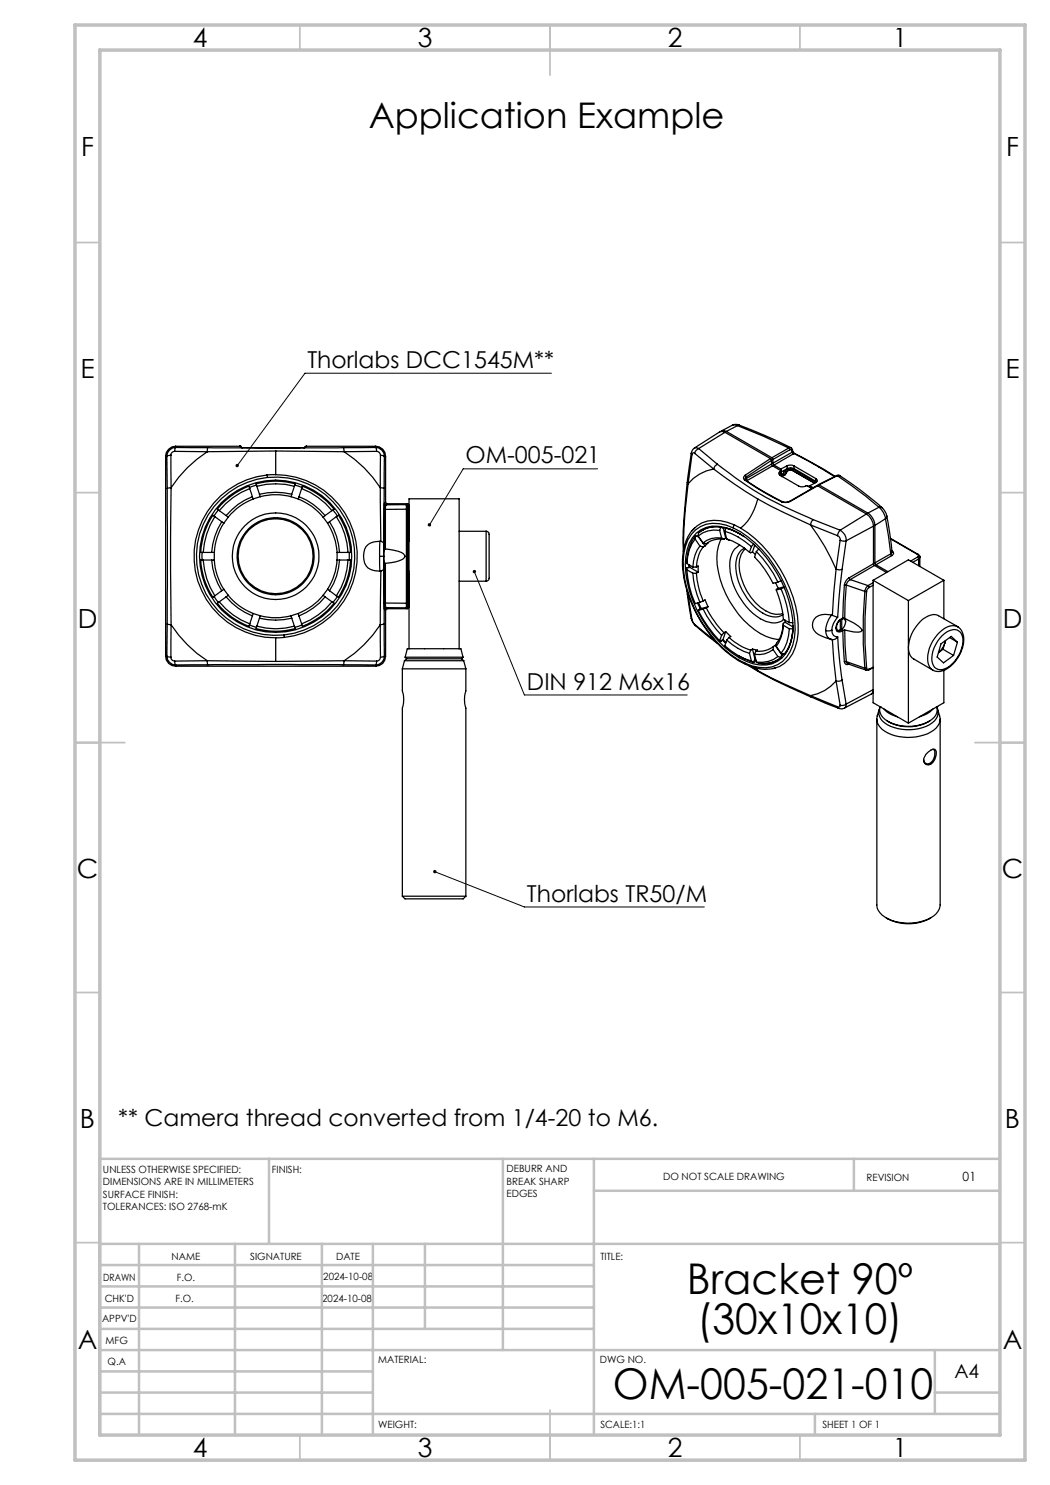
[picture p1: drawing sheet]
<svg xmlns="http://www.w3.org/2000/svg" width="210mm" height="297mm" viewBox="0 0 210 297" stroke-linecap="round" stroke-linejoin="round" font-family="sans-serif">
<g fill="none" stroke="#000" stroke-width=".25">
<path d="M33.1 91.3h.3M33.1 91.3v39.9M33.4 91.3v6.4M33.4 97.7v27.1M34.2 91v6.5M34.2 91l-.8 .3M34.2 97.5l-.1 9.9 .1 17.6M34.2 97.5l-.8 .2M34.9 90.3h6.6M34.9 90.3l-.6 .3-.1 .4M35.1 89.5h6.5M35.1 89.5l-.2 .8"/>
<path d="M35.1 89.5a1.81 1.81 0 0 0-1.7 1.8M35.1 89.2a2.05 2.05 0 0 0-2 2.1M35.1 89.2v.3M35.1 89.2h12.9M41.5 90.3a24.5 24.5 0 0 0-7.3 7.2M41.6 89.5l-.1 .8M41.6 89.5h27.1M48 89.2a.85 .85 0 0 0 1 .3h11.3a.85 .85 0 0 0 1-.3M48 89.2l.5 .4M48 89.2h.1M48 89.2l.2 .2M50 97.7a14.3 14.3 0 0 0-6.1 4.4"/>
<path d="M50 97.7l-.2-.5a15.4 15.4 0 0 0-6.3 4.6l.4 .3M50 97.7l.5 1.6M50.5 99.3a12.5 12.5 0 0 0-5.3 3.8M50.5 99.3l.1 .5M50.6 99.8a11.9 11.9 0 0 0-5 3.6M51.3 97l-1.4 .5M51.4 97.3a14.5 14.5 0 0 1 7.5 0M51.4 97.3l-.2-.5a14.8 14.8 0 0 1 7.9 0l-.2 .5M51.4 97.3l.5 1.5M51.9 98.8a13.6 13.6 0 0 1 6.4 0M51.9 98.8l.1 .5M52 99.3a12.5 12.5 0 0 1 6.2 0"/>
<path d="M52 99.3l-1.4 .5M53.4 95l.1 .5M53.4 95a16.3 16.3 0 0 0-14.6 17.1 16.3 16.3 0 0 0 16.3 15.5M53.5 95.5a15.8 15.8 0 0 1 17.4 14.1 15.8 15.8 0 0 1-14.1 17.4M53.5 95.5a15.8 15.8 0 0 0-14.1 17.4 15.8 15.8 0 0 0 17.4 14.1M55.1 94.9a16.3 16.3 0 0 1 16.3 15.5 16.3 16.3 0 0 1-14.6 17.1M55.1 94.9l-1.7 .1M55.1 90.2v4.7M55.1 90.2l13.7 .1M55.1 90.2l-13.6 .1M58.2 99.3l1.5 .5M58.3 98.8l-.1 .5"/>
<path d="M58.9 97.3l-.6 1.5M58.9 97l1.5 .5M59.7 99.8a11.9 11.9 0 0 1 4.9 3.6M59.8 99.3a12.7 12.7 0 0 1 5.2 3.8M59.8 99.3l-.1 .5M60.3 97.7a14.5 14.5 0 0 1 6.1 4.4M60.3 97.7l.2-.5a15.2 15.2 0 0 1 6.3 4.6l-.4 .3M60.3 97.7l-.5 1.6M61.3 89.2l-.5 .4M61.3 89.2l-.2 .2M61.3 89.2h13.8M68.7 89.5l.1 .8"/>
<path d="M68.8 90.3a24.5 24.5 0 0 1 7.3 7.2M75.1 89.5h-6.4M75.1 89.5l.2 .8M75.1 89.5a1.75 1.75 0 0 1 1.8 1.8M75.1 89.2a1.99 1.99 0 0 1 2 2.1M75.1 89.2v.3M75.3 90.3h-6.5M75.3 90.3l.6 .2 .2 .5M76.1 97.5l.1 10.8M76.1 97.5l.7 .2M76.1 91v6.5M76.1 91l.8 .3"/>
<path d="M76.8 97.7v11.1M76.9 91.3l-.1 6.4M76.9 91.3h.2M77.1 91.3v9.1M137.4 96.4l-.8 9.9 .1 4M137.6 96.8a81.3 81.3 0 0 0-.9 13.1M138.3 90.7l-.8 5.1v.8l.1 .2M138.3 90.7l.1 .2M138.4 90.9l-.8 5.9M138.9 89.6l-.4 .5-.2 .6M138.9 89.6l.4-.1 .4 .2M138.9 90.7l-.4-.1-.1 .3"/>
<path d="M138.9 90.7l3.8 3.1M139.7 89.7a1.37 1.37 0 0 0-.8 1M139.7 89.7l3.8 3.1M142.7 93.8a90.3 90.3 0 0 0 8.9 6M142.7 93.8a8.5 8.5 0 0 0-5.1 3M143.5 92.8a70.1 70.1 0 0 0 19.1 11.1M143.5 92.8a1.28 1.28 0 0 0-.8 1M144 86.4l.5-.1 .5 .2M144 86.4l-5.1 3.2M144.1 86.3l.4-.2 .8 .2M145 86.5l9.1 5.2M145 86.5l-5.3 3.2"/>
<path d="M145.3 86.3l9.1 5.2M146.5 85l-2.2 1.2M147.5 85.1l5.3 2.2 5 2.3M147.5 85.1l-2.2 1.2M147.8 85l4.8 2 5.6 2.5M147.8 85a1.42 1.42 0 0 0-1.3 .1l.4-.2 .6 .2M147.8 85l-.3 .1M149 96.1l4.7 2.9 2.6 1.4M149 96.1h.2M149 95l-.3 .6 .3 .5M149 95l.3 .4M149.2 96.1l3.2 2 4.1 2.2"/>
<path d="M149.3 95.4l-.3 .4 .2 .3M149.3 95.7l.2 .4M149.3 95.7l-.3 .3M149.3 95.4v.3M149.5 96.1l-.1 .1M151.6 99.8a10.2 10.2 0 0 1-3.5 5.8M151.6 99.8l5.1 2.7 5.4 2.5M154.1 91.7l.2 .4M154.1 91.7l-5.1 3.3M154.3 92.8l.2 .4M154.3 92.1v.7M154.3 92.1l-5 3.3"/>
<path d="M154.3 92.8l-5 2.9M154.4 91.5l.2 .4M154.5 93.2l1.7 1M154.5 93.2l-5 2.9M154.6 92.6l.2 .4M154.6 91.9v.7M154.8 93l1.4 .8M156 94.3l-.2 .3 .2 .5 3.7 2.1 .9 .2 .7-.3 1 .6M156.2 93.8v.4M156.2 94.2v.6l-.2 .1v-.6M156.2 94.2l-.2 .1M156.5 95.2l-.1 .2"/>
<path d="M156.5 95.2h-.1M156.5 95.2h.1M156.6 94.8l-.5 .3M156.7 94.7l-.1 .1M156.7 94.4v.3M156.9 95h.1M156.9 95l-.4 .2M157 94.2l-.3 .3M157 94.2l-.3 .2M157.1 94.7l-.2 .3M157.1 94.7h.1M157.1 94.5h.1"/>
<path d="M157.1 94.5v.2M157.2 94.4l-.1 .1M157.2 94.4h.1M157.4 93.7l.5-.1 .9 .1M157.4 93.2a1.65 1.65 0 0 1 1.4 0M157.4 93.7l-1.2 .7M157.4 93.2l-1.2 .6M157.4 93.2v.5M157.8 89.6l.2 .4M157.8 89.6l-3.4 1.9M157.9 94h.4M157.9 94h.1"/>
<path d="M157.9 94l-.7 .4M158 90l.3-.1 .1 .2M158 90l-3.4 1.9M158.2 89.5a.34 .34 0 0 1 .3 .3 .34 .34 0 0 1-.1 .3M158.2 89.6h-.4M158.3 94h.1M158.3 94l4.5 2.6M158.4 90.1l.1 .3M158.5 90l.1 .4M158.5 90.4l.2 .4M158.5 90.4l-3.9 2.2M158.5 90.4l.3 .3"/>
<path d="M158.5 90.4h.1M158.6 90.4l.1 .2M158.6 93.8l-.6-.1-.4 .1M158.6 93.8l-.2-.1a1.61 1.61 0 0 0-1.4 .5M158.6 93.8l4.5 2.6M158.7 90.8l-3.9 2.2M158.7 90.6l6.1 3.3 2.2 1.4M158.7 90.6l.1 .1M158.8 90.7l4.9 2.7 3.2 1.9M158.8 90.7l-.1 .1M158.8 93.7l4.4 2.6M158.8 93.2l4.4 2.5"/>
<path d="M158.8 93.2v.5M161.5 97.2h.5M161.9 97.4h.1M162 97.5h.1M162 97.2v.3M162 97.2l.6 .3M162.8 96.6v.1M162.8 96.6h.1M163.1 96.4l.1 .1M163.2 96.3l.1 .1M163.2 95.7a.42 .42 0 0 1 .3 .4 .42 .42 0 0 1-.3 .4M163.2 96.5l-1.2 .7"/>
<path d="M163.2 95.7v.6M163.5 97.2l-.2-.1-5.4 3.2M163.5 97.2l-5.5 3.1M163.5 97.2l9.8 5.6M163.8 97h-.2v.2M163.8 97l9.8 5.6M167.3 95.1h.2M167.5 95.1l5.7 4.2 2.6 2.2M167.5 95.1h.5M167.5 95.1l-3.7 1.9M168 95.1l4 2.8 4.4 3.6M168 95.1h-.7l-3.6 1.8"/>
<path d="M40.4 110.5v1.5M40.6 112a14.9 14.9 0 0 0 2.4 7.2M42.3 112a13.4 13.4 0 0 0 2 6.1M42.8 119.3l.9 1.2M42.9 112h-2.8a14.6 14.6 0 0 0 2.5 7.4l.4-.2M42.9 112a12 12 0 0 0 1.9 5.9M42.9 110.5v1.5M43 103.3a15.2 15.2 0 0 0-2.4 7.2M43 103.3l-.4-.3a14.6 14.6 0 0 0-2.5 7.5h2.8M43 103.3l1.3 1M43.7 102l-.9 1.2M43.9 102.1l1.3 1"/>
<path d="M44.3 104.3a13.4 13.4 0 0 0-2 6.2M44.3 104.3l.5 .3M44.3 118.1l-1.3 1.1M44.8 104.6a12 12 0 0 0-1.9 5.9M44.8 117.9l-.5 .2M44.8 117.9l.8 1.2M45.2 119.4a13 13 0 0 0 5.3 3.8M45.2 103.1l.4 .3M45.2 119.4l-1.3 1M45.6 119.1a11.9 11.9 0 0 0 5 3.6M45.6 119.1l-.4 .3M45.6 103.4l-.8 1.2"/>
<path d="M64.6 119.1a11.9 11.9 0 0 1-4.9 3.6M64.6 119.1l.4 .3M64.6 103.4l.9 1.2M65 119.4a13.2 13.2 0 0 1-5.2 3.8M65 103.1l-.4 .3M65 119.4l1.4 1M65.5 104.6a13.1 13.1 0 0 1 1.9 5.9M65.5 117.9l.4 .2M65.5 117.9l-.9 1.2M65.9 104.3a12.4 12.4 0 0 1 2 6.2M65.9 118.1l1.4 1.1M65.9 104.3l-.4 .3"/>
<path d="M66.4 102.1l-1.4 1M66.6 102l.9 1.2M67.3 103.3a14.2 14.2 0 0 1 2.3 7.2M67.3 103.3l.4-.3a15 15 0 0 1 2.4 7.5h-2.7M67.3 103.3l-1.4 1M67.4 112h2.7a15 15 0 0 1-2.4 7.4l-.4-.2M67.4 112a13.1 13.1 0 0 1-1.9 5.9M67.4 110.5v1.5M67.5 119.3l-.9 1.2M67.9 112a12.4 12.4 0 0 1-2 6.1M69.6 112a13.9 13.9 0 0 1-2.3 7.2M69.8 110.5v1.5"/>
<path d="M75.9 111.3l.1 2.9M75.9 111.3h.8M76 108.3h.2M76 108.3a2.74 2.74 0 0 0-3.3 2.9 2.8 2.8 0 0 0 3.3 3M76 114.2h.2M76 108.3l-.1 3M76.2 114.2l-.1 10.8M76.2 108.3l.4 .2 .2 .3M76.7 111.3l.1 2.4M76.8 111.3v1.5M76.8 108.8l-.1 2.5M76.8 113.7l-.2 .3-.4 .2"/>
<path d="M76.8 113.7v11.1M76.8 112.8l.1 7.8M76.8 109.7v1.6M76.9 101.8l-.1 7.9 .3 .1M76.9 101.8l.2 .1M76.9 100.7v1.1M76.9 100.7l.3 .3M77.1 109.8l2.1 .4a1.91 1.91 0 0 1 1.8 1.1 2.5 2.5 0 0 1-1.8 1.1l-2.1 .3M77.1 112.7l-.3 .1M77.1 101.9v7.9M77.1 112.7v7.9M77.1 100.4l.3 .3"/>
<path d="M77.1 100.4l-.2 .3M77.2 101l-.1 .9M77.4 100.7l-.2 .3M77.4 100.7h4M81.2 100.9l.1 .9M81.2 100.9l.3 .3M81.2 100.9l-4 .1M81.3 101.8v18.8M81.3 101.8l.2 .1M81.3 101.8l-4.2 .1M81.4 100.7l.3 .3M81.4 100.7l-.2 .2"/>
<path d="M81.5 101.9v18.7M81.5 101.2v.7M81.7 108.2h.1M81.7 114.3h.1M81.7 101l-.1 8.1 .1 12.4M81.7 101l-.2 .2M91.8 106.3h5.4M91.8 116.2h5.4M97.2 106.3a.77 .77 0 0 1 .6 1.1v8a.63 .63 0 0 1-.6 .8M97.2 106.3v9.9M137.4 113.9a19.8 19.8 0 0 0 1.6 6.8l1-.2M137.4 118l.1 .8"/>
<path d="M137.4 112.7l1.2 .7M137.4 113.9l1.2 .7M137.5 118.8l.5 3.6a3.7 3.7 0 0 0 1.1 2.7M137.5 118.8l.1 .3M137.5 118.6l.1 .5M137.6 119.1l.8 4.8M137.8 113v.5M137.8 113.5h-.4v.4M137.9 113.4l1.7 1M137.9 113v.4M137.9 113.4l-.1 .1M138.6 114.6a17.2 17.2 0 0 0 1.4 5.9"/>
<path d="M138.6 113.4h.7M138.6 114.6h.7M138.9 105.6a10.1 10.1 0 0 0-2.3 8.6 25.5 25.5 0 0 0 11.1 17.9l1.5 .8M139 107.8a8.3 8.3 0 0 0-1.6 4.9M139 107.8l1 1.4M139.1 107.2h.1M139.1 107.2a8.8 8.8 0 0 0-1.7 5.5M139.1 107.2l.4 .1M139.1 107.2l-.1 .6M139.3 106.6a5.9 5.9 0 0 1 5.7-1.1 17.4 17.4 0 0 1 9.4 7.5 21.9 21.9 0 0 1 4.1 13.9 6.2 6.2 0 0 1-5.3 6.1 11.7 11.7 0 0 1-8.2-3.5 24.3 24.3 0 0 1-7.9-16.6 9 9 0 0 1 2.2-6.3zM139.3 114.6a17.9 17.9 0 0 0 1.3 5.6M139.3 113.4l.3-.2v1.2"/>
<path d="M139.6 107.2l1.4 2M139.6 107.2l-.1 .1M139.6 107.1l-.1 .2M139.6 114.4l-.3 .2M139.6 107.2l1 1.4M139.6 107.2h.1M140 109.2a7.1 7.1 0 0 0-1.4 4.2M140 109.2l.6 .2M140.5 106h.1M140.6 109.4a7.3 7.3 0 0 0-1.3 4M140.6 108.6l.7 .2M141 109.2l-.4 .2"/>
<path d="M141.3 108.8l.3-.2-.6 .6M143.9 106.1a5.3 5.3 0 0 0-4.3 1.1M143.9 106.1l.4 1.5M144.2 105.4a5.5 5.5 0 0 0-4.5 1.2l-.1 .6M144.2 105.4l-.3 .7M144.2 105.4h.1M144.2 105.4l1 .3M144.2 105.4a5.4 5.4 0 0 0-4.5 1.2M144.3 107.8a9.1 9.1 0 0 0-.6 6.6 19.6 19.6 0 0 0 8.4 12.3 7.7 7.7 0 0 0 3.7 1.2M144.3 107.6a4.6 4.6 0 0 0-3.7 1M144.3 107.6l.5 .2M144.6 105.5l.5 2.1"/>
<path d="M144.8 107.8a4.6 4.6 0 0 0-3.5 1M145 106.3a13.9 13.9 0 0 1 5.3 3M145 106.3l.3 1.5M145.1 107.6l-.3 .2M145.1 107.6l.2 .1M145.2 105.6l.7 .2 2.1 1M145.2 105.6l2.1 .8 1.5 .9M145.2 105.6l-.2 .7M145.3 107.8a12.4 12.4 0 0 1 4.6 2.7M145.3 107.8l.5 .3M146.6 105.6a24.1 24.1 0 0 1 12.1 16.8 11.4 11.4 0 0 1-1.3 9 6 6 0 0 1-6.9 1.8l-1.5-.6M146.6 105.6a6.6 6.6 0 0 0-8.3 1.3 11.4 11.4 0 0 0-1.4 8.9 25.3 25.3 0 0 0 10.6 16.1l1.5 .7"/>
<path d="M146.9 105l-.3 .6M146.9 105l1.2 .6M146.9 105a7.2 7.2 0 0 0-7.6 .2l-.9 1M148 109a4 4 0 0 0-2.1 4.1 13.2 13.2 0 0 0 7.3 11.2 3.4 3.4 0 0 0 3.5-.4M148.1 105.6a25.6 25.6 0 0 1 11.5 19.3 9.1 9.1 0 0 1-2.7 7.8l-1 .6-1.3 .4M148.9 109.6a3.9 3.9 0 0 0-1.7 4.2 12 12 0 0 0 6.1 9.2 3.4 3.4 0 0 0 3.3-.1M149.1 109.8a3.9 3.9 0 0 0-1.3 3.2 11.4 11.4 0 0 0 6.4 9.7l1 .2 1.3-.2M150.3 109.3l-.4 1.2M150.5 110.4l-.4 .2-.2-.1M150.5 110.4l.6 .5M150.7 108.8l-.4 .5M151 109l-.5 1.4"/>
<path d="M151.3 110.3a23 23 0 0 1 4.3 6.1M151.3 110.3l-.4 1.1a21.5 21.5 0 0 1 3.7 5.3l1-.3M151.8 109.8l-.5 .5M155.1 116.5l.5 1.2M155.3 118a19.7 19.7 0 0 1 1.4 5.9l1.2 .6M155.6 117.7l-.3 .3M156.2 117.8a19.8 19.8 0 0 1 1.7 6.7M156.2 117.8l-.9 .2M156.2 116.1l-.6 .3M156.5 100.3l-.2 .1M156.8 117.4l-1.2 .3M156.8 117.5l-.6 .3"/>
<path d="M157.9 100.3a1.73 1.73 0 0 1-1.4 0M157.9 100.3h.1M158 100.3a2.22 2.22 0 0 1-1.7 .1M162.1 105a42.5 42.5 0 0 1 5.1 8.8M162.1 105l5.4 2.1M162.6 103.9l-.3 .5-.2 .6M162.6 103.9l5.4 2.1M167.2 113.8l-.7 9.3M167.2 113.8l.6 .2 .6-.1M167.5 107.1l.4 .3 .1 .7M168 106l-.3 .5-.2 .6M168 106a2.22 2.22 0 0 1 1.2 2.2"/>
<path d="M168 108.1l.7 .1h.5M168 108.1l-.8 5.7M168.4 113.9l-.9 9.5M168.9 117l-.3 6.6M168.9 117h.4M169.2 108.2l-.8 5.7M169.3 117l-.4 6.7M169.3 117l3.7 1.3M169.8 115.6a1.97 1.97 0 0 0-.9 1.4M169.8 115.6l.2 .3M170 115.9a1.44 1.44 0 0 0-.7 1.1M170 115.9l3.6 1.2"/>
<path d="M173 118.3l-.4 5.3v5.1l.4 4.9M173 118.3h.3M173.3 102.8a3.2 3.2 0 0 1 1.4 2.4M173.3 102.8l-5.3 3.2M173.3 118.3l-.3 5.2v5.2l.3 4.9M173.6 102.6a3.2 3.2 0 0 1 1.4 2.5M173.6 117.1l-.4 .5-.2 .7M173.6 117.1l.2 .4M173.8 117.5l-.5 .8M174.6 116.1l7.1-4.1 7.1 4.1M174.6 116.1l7.1 4M174.6 116.1v24.4l7.1 4.1"/>
<path d="M174.6 117l-.8 .5M174.6 116.6l-1 .5M174.7 112.7l.2 .4M174.7 105.2l-5.5 3M174.7 105.2v7.5M174.7 112.7l-4.9 2.9M174.9 113.1l2.4 1.4M174.9 113.1l-4.9 2.8M175 112.6l.2 .4M175 105.1v7.5M175.2 113l2.4 1.3M175.8 101.5a3.5 3.5 0 0 1 1.3 2.2"/>
<path d="M175.8 101.5h.6M175.8 101.5l-2.2 1.1M176.4 101.5l.6 .8a1.07 1.07 0 0 1 .1 1.4M177.1 103.7l1.1 7.1M177.1 103.7l-2.1 1.4M177.3 103.2l1 5.7 .1 1.6-.2 .3M178.1 107.7l5.5 3.2M178.1 107.8l5.4 3.1M178.2 110.8l.2 .3M178.2 110.8l-3.2 1.8M178.4 111.1l-3.2 1.9M178.4 110.1a.54 .54 0 0 1 .3 .5 .54 .54 0 0 1-.3 .5"/>
<path d="M183.5 110.9l.2 .3-.2 .2M183.5 110.9h.1M183.5 111.4l.2 .4M183.5 111.4l-1.4 .8M183.6 110.9a.5 .5 0 0 1 .4 .4 .5 .5 0 0 1-.3 .5M183.7 111.8l-1.1 .7M183.7 111.8v1.3M184 111.3v2M188.8 116.1l-7.1 4M188.8 116.1v7.7M33.1 131.2a1.99 1.99 0 0 0 2 2M33.1 131.2h.3"/>
<path d="M33.4 131.2l.8 .2M33.4 131.2a1.81 1.81 0 0 0 1.7 1.8M33.4 124.8l.8 .2M33.4 124.8v6.4M34.2 131.4l.1 .5 .6 .3M34.2 125a24.5 24.5 0 0 0 7.3 7.1M34.2 125v6.4M34.9 132.2l.2 .8M35.1 133.2h40M35.1 133v.2M41.5 132.1l13.6 .2M41.5 132.1l-6.6 .1"/>
<path d="M41.5 132.1l.1 .9M41.6 133h27.1M41.6 133h-6.5M43.9 120.4a14.3 14.3 0 0 0 6.1 4.4M43.9 120.4l-.4 .2a14.6 14.6 0 0 0 6.3 4.7l.2-.5M49.9 125l1.4 .5M50.5 123.2l-.5 1.6M50.6 122.7l-.1 .5M50.6 122.7l1.4 .5M51.4 125.2a13.6 13.6 0 0 0 7.5 0M51.4 125.2l-.2 .5a14.8 14.8 0 0 0 7.9 0l-.2-.5M51.9 123.6a13.6 13.6 0 0 0 6.4 0"/>
<path d="M51.9 123.6l-.5 1.6M52 123.2a12.5 12.5 0 0 0 6.2 0M52 123.2l-.1 .4M55.1 127.6v4.7M56.8 127v.5M56.8 127.5l-1.7 .1M58.2 123.2l.1 .4M58.3 123.6l.6 1.6M59.7 122.7l.1 .5M59.7 122.7l-1.5 .5M59.8 123.2l.5 1.6M60.4 125l-1.5 .5"/>
<path d="M66.4 120.4a14.5 14.5 0 0 1-6.1 4.4M66.4 120.4l.4 .2a14.5 14.5 0 0 1-6.3 4.7l-.2-.5M68.7 133h6.4M68.8 132.1l-13.7 .2M68.8 132.1l6.5 .1M68.8 132.1l-.1 .9M75.1 133v.2M75.3 132.2l-.2 .8M76.1 125a24.5 24.5 0 0 1-7.3 7.1M76.1 125v6.4M76.1 131.4l-.2 .6-.6 .2M76.8 124.8l.1 6.4"/>
<path d="M76.8 124.8l-.7 .2M76.9 120.6v1.2M76.9 131.2l-.8 .2M76.9 131.2a1.75 1.75 0 0 1-1.8 1.8M76.9 131.2h.2M76.9 121.8l.2 .3M77.1 120.6h-.2M77.1 120.6l.1 .9M77.1 120.6h4.2M77.1 131.2a1.93 1.93 0 0 1-2 2M77.1 122.1v9.1M77.2 121.5l-.3 .3"/>
<path d="M77.2 121.5l4 .1M77.2 121.5l.2 .2M77.4 121.7l-.3 .4M77.4 121.7h4M80.5 133.8h12.7M80.5 133.8v4.4a5.4 5.4 0 0 1 0 3.4v37.6M80.9 132.1h11.8M80.9 132.1l-.4 1.7M81 131.4h11.6M81 131.4l.3 .4M81.2 121.6l.2 .1M81.3 120.6l-.1 1"/>
<path d="M81.3 131.8h11M81.3 131.8l-.4 .3M81.5 120.6h-.2M81.5 120.6v.6M81.5 121.2l-.3 .4M81.5 121.2l.2 .3M81.7 121.5l-.3 .2M81.8 129.7h-.3l-.5 1.7M81.8 129.7h10M81.8 129.7v-29.9h10v29.9M91.8 129.7h.4l.4 1.7M92.3 131.8l.4 .3"/>
<path d="M92.6 131.4l-.3 .4M92.7 132.1l.5 1.7M93.2 133.8v4.4a5.4 5.4 0 0 0 0 3.4v37.6M138.3 123.6l.1 .3M138.4 123.9l.5 1M138.9 124.9l.2 .2M138.9 124.9l3.8 3M139.1 125.1l3.8 3.1M139.5 120.6l.6 1.2M139.6 122.1a26.1 26.1 0 0 0 4.3 6.1M139.7 120.5l.5 1.2M140.2 121.7l-.6 .4"/>
<path d="M140.6 121.8a21.5 21.5 0 0 0 3.7 5.3M140.6 120.2l.4-.2 .6 1.4M140.6 120.2l-.6 .3M140.6 121.8l-1 .3M141.3 121.6a22.6 22.6 0 0 0 3.5 4.9M141.3 121.6l-.7 .2M141.6 121.4l-.3 .2M141.6 121.4l-1.4 .3M142.7 127.9l.2 .3M142.7 127.9l.4 .3M142.9 128.2l.6 .5M143.9 128.2l.3 .1"/>
<path d="M144.2 128.3h.1M144.3 127.1l-.4 1.1M144.5 128l.6 .7M144.5 128l-.3 .3M144.6 127.9l.6 .6M144.6 127.9l-.1 .1M144.8 126.5l-.5 .6M145.1 126.3l1.1 1-.4 .2M145.1 126.3l-.3 .2M145.1 126.3l-.5 1.6M145.3 128a11.7 11.7 0 0 0 4.6 2.7M145.3 128l-.3 1.1a13.2 13.2 0 0 0 5.3 3.1"/>
<path d="M145.8 127.5a11.3 11.3 0 0 0 4.3 2.5M145.8 127.5l-.5 .5M147.6 131.1l.4 .2M148.2 131.4l2.5 1.1M149 132.6l.2 .3M149.2 132.9a7.9 7.9 0 0 0 5.9 .7M149.8 133.2l4.6 2.6 7.9 3.6M149.9 130.7l.4 1.5M150.1 130l-.2 .7M150.3 132.2l.4 .3M150.3 133.3l1.3 .8M150.5 129.8l1 .2-.3 .2"/>
<path d="M150.5 129.8l-.4 .2M150.5 129.8l.5 2.2M150.9 132.1l.3 .1M150.9 132.1l-.2 .4M150.9 130.9l.4 1.5M151 132h.2M151 132l-.1 .1M151.2 130.2l-.3 .7M151.3 133.6l.3 .5M151.6 134.1l2.5 1.4 8 3.6M154.6 129.9a4.8 4.8 0 0 1-3.7 1M154.6 129.9l1 1.4"/>
<path d="M154.7 129.3a4.6 4.6 0 0 1-3.5 .9M154.7 129.3l-.1 .6M155 129.1l-.3 .2M155 129.1l1.4 2M155.3 129.3l.9 1.4M155.3 128.8l-.3 .3M155.5 132h.1M155.6 131.3a5.6 5.6 0 0 1-4.3 1.1M155.6 131.3l.6 .2M156.2 130.7l.6 .1M156.2 131.5a5.4 5.4 0 0 1-4.4 1.1M156.2 131.5h.1"/>
<path d="M156.2 131.5a5.7 5.7 0 0 1-4.4 1.2l-.5-.3M156.6 130.8l-.3 .4-.1 .3M156.7 124.7a6.7 6.7 0 0 1-1.4 4v.6M156.7 125.1a7.8 7.8 0 0 1-1.4 4.2M156.7 125.1l1.2 .7M156.7 124.7v.4M156.8 130.8h.1M156.9 130.8h.1M157 124v.5M157 124.5l-.3 .2M157 124.5l1.6 .9M157.9 125.8a8.3 8.3 0 0 1-1.7 4.9"/>
<path d="M157.9 124.5h.7M157.9 125.8h.7M158.6 125.8a8.4 8.4 0 0 1-1.7 5M158.6 125.8a8.5 8.5 0 0 1-1.8 5M158.6 125.1v.4M162.1 139.1l.2 .3 5.4 2.2M162.1 139.1l5.4 2.3M165.1 126.1a1.6 1.6 0 0 0 1.1 1.7M166.1 127.8l.3 .1M166.2 127.9h.1M166.3 127.9h.1M166.3 123l.2 .1"/>
<path d="M166.3 123l-.5-.1a2.52 2.52 0 0 0-3.3 2.1 2.39 2.39 0 0 0 1.8 2.2l1.9 .7M166.3 127.9h.2M166.3 123a5.5 5.5 0 0 0-1.2 3.1M166.4 126a1.12 1.12 0 0 0 1.1 1.4M166.4 126l-.7 .2-.6-.1M166.5 127.9l.7 8.3M166.5 123.1l1 .3M167.2 136.2a8.7 8.7 0 0 1-5.1 2.9M167.2 136.2l.8 4.8M167.5 127.4l.9 8.6M167.5 123.4a4.1 4.1 0 0 0-1.1 2.6M167.5 127.4a1.22 1.22 0 0 1-1 .5"/>
<path d="M167.7 124.2l.4-.2v2l-.4 .1a1.14 1.14 0 0 1 0-1.9zM168.1 126l-.5 .2-.3-.1M168.1 125.9h.2M168.3 123.8h.4a.71 .71 0 0 1 .4 1l-.2 .4-.6 .7zM168.4 136l-.6 .2h-.6M168.4 136l.8 4.8M168.5 123.7v.1M168.6 126.1l.3 6.3M168.6 123.6a1.95 1.95 0 0 0-1.2 2.7l.5 .1 .7-.3M168.6 123.6l.3 .1M168.9 132.4l.3 .5 .6-.1M168.9 126l.4 6.3"/>
<path d="M168.9 123.7a6.9 6.9 0 0 1 3.4 2.2l.1 .2-.2 .2-.5 .1h-.9l-1.9-.4M168.9 126l-.3 .1M169 123.7l.1 .7M169.3 132.3l-.4 .1M169.3 132.3v.3l.3 .1M169.3 132.3l3.7 1.3M169.5 132.7l3.7 1.3M173 133.6l.2 .4M173.3 133.6l.2 .3 .3-.1M173.3 133.6h-.3M173.7 134h-.5M173.8 133.8l-.1 .2"/>
<path d="M174.6 138.6l-.2 .1M174.6 138.3l-.3 .5-5.4 2.8M174.6 133.6l-.9 .4M174.6 137.9l-5.4 2.9M174.6 133.5l-.8 .3M181.7 120.1v24.5M188.4 127.2a2.99 2.99 0 0 1 3.3-1.1 2.84 2.84 0 0 1 .6 3.5 6.3 6.3 0 0 1-3.8 4.3 1.76 1.76 0 0 1-2.1-1.8 6.8 6.8 0 0 1 2-4.9zM188.6 129.9l2.1 1.2M188.8 134.1v6.4l-7.1 4.1M189 128.5a4.1 4.1 0 0 1-1.3 2l.9-.6M189 128.5l-.4 1.4M189.1 128.2l-.1 .3z"/>
<path d="M189.9 127.5l1.6 .9M191.5 128.4l-1.2-1.1-2.1 1.5-.8 2.6 1.3 1.2 2-1.5M191.5 128.4l-.8 2.7M191.6 125.3a3.6 3.6 0 0 1 .8 4.5 6.5 6.5 0 0 1-4.4 4.5l-1-.1-.5-.2M191.6 125.3l-3.9-2.1a3.2 3.2 0 0 0-3.6 1.1 7 7 0 0 0-2.2 6.3 1.75 1.75 0 0 0 .8 1.2l3.8 2.2M191.6 125.3a3.2 3.2 0 0 0-3.7 1.2 6.9 6.9 0 0 0-2.2 6.3l.4 .9 .4 .3M167.5 141.4l.2 .2M168 141l-.1 .4h-.4M168.9 141.6a1.28 1.28 0 0 1-1.2 0M169.2 140.8l-.5 .3-.7-.1M169.2 140.8a.64 .64 0 0 1-.3 .8M175.4 143.8v37.2a3.7 3.7 0 0 0 2.8 3 9.3 9.3 0 0 0 9-1.2 2.64 2.64 0 0 0 .8-1.8v-37.2"/>
<path d="M175.8 141.9a3 3 0 0 0 .6 3.9 9.2 9.2 0 0 0 10.8-.2 2.46 2.46 0 0 0 .7-2.4l-.4-1.3M175.9 141.6a2.62 2.62 0 0 0 1.6 3.4 8.9 8.9 0 0 0 9.4-.8 2.24 2.24 0 0 0 .5-2.6M176 141.4h.1M176 141.4a2.57 2.57 0 0 0 1.6 2.9 8.5 8.5 0 0 0 9.2-.8 2.2 2.2 0 0 0 .6-2.1M176.8 141.8a4.8 4.8 0 0 0 2.7 1.6M177.4 144.1a8.4 8.4 0 0 0 8.6 0M185.7 150.4l.9-.6a.89 .89 0 0 1 .6 1.4 2.06 2.06 0 0 1-1.5 1.8 .98 .98 0 0 1-.8-1.5l.3-.6zM186.5 149.9h.2a2.08 2.08 0 0 1-1.1 2.9 .85 .85 0 0 1-.9-.9M186.6 141.8l-.2 .2a5.3 5.3 0 0 1-2.5 1.4M187.4 141.4h.1M80.5 179.2l.5 .6h11.6l.6-.6M80.5 179.2h12.7"/>
<path d="M177.2 183.5a8.9 8.9 0 0 0 9 0"/>
<circle cx="55.1" cy="111.2" r="7.5"/>
<circle cx="55.1" cy="111.2" r="8.7"/>
<circle cx="55.1" cy="111.3" r="7.7"/>
<circle cx="55.1" cy="111.2" r="15.2"/>
</g>
<path d="M110.3 74.6h-49.3l-13.6 18.5M119.5 93.8h-26.9l-6.7 11.2M94.9 114.3l10 24.7h32.5M87 174.3l17.9 7.1h36" fill="none" stroke="#000" stroke-width=".2"/>
<g fill="none" stroke="#c0c0c0" stroke-width=".35">
<path d="M60 5v5M110 5v10M160 5v5M15 48.5h5M200 48.5h5M15 98.5h5M200 98.5h5M15 148.5h10M195 148.5h10M15 198.5h5M200 198.5h5M15 248.5h5"/>
<path d="M200 248.5h5M60 287v5M110 282v10M160 287v5"/>
</g>
<g fill="none" stroke="#c0c0c0" stroke-width=".5">
<path d="M53.8 231.8v17M100.6 231.8v38.2M118.8 231.8v55.2M118.8 238.2h81.2M170.8 231.8v6.4M200 231.8h-180v55.2M20 248.8h180M20 257.3h98.8M20 253h98.8M27.8 248.8v38.2M47 248.8v38.2M64.4 248.8v38.2"/>
<path d="M74.6 248.8v38.2M85 248.8v17M20 265.8h98.8M20 261.5h98.8M20 278.5h54.6M20 274.3h54.6M20 270h180M187 278.5h13M187 270v12.8M20 282.8h180M163 282.8v4.2"/>
</g>
<path d="M15 5h190v287h-190zM20 10h180v277h-180z" fill="none" stroke="#c0c0c0" stroke-width=".7"/>
<path d="M86.7 174.1l.3 .2-.4-.1a.35 .35 0 0 0 .4 .5 .35 .35 0 0 0 .3-.6 .35 .35 0 0 0-.6 0zM94.6 114.1a.34 .34 0 0 0 .1 .5 .34 .34 0 0 0 .5-.2 .34 .34 0 0 0-.4-.4l.1 .3-.1-.3zM47.2 92.9v.4l.2-.2-.2 .3a.33 .33 0 0 0 .5-.1 .33 .33 0 0 0 0-.4 .33 .33 0 0 0-.5 0zM85.6 104.7v.5l.1 .1 .2-.3-.2 .3a.34 .34 0 0 0 .5-.2 .34 .34 0 0 0-.1-.4 .34 .34 0 0 0-.5 0z" fill="#000"/>
<g font-size="8.5">
<text x="137.4" y="258.8">Bracket 90º</text>
<text x="139.5" y="266.9">(30x10x10)</text>
<text x="122.6" y="279.7">OM-005-021-010</text>
</g>
<text font-size="7.1" x="73.7" y="25.6">Application Example</text>
<g font-size="5.3">
<text x="38.5" y="9.5">4</text>
<text x="83.5" y="9.5">3</text>
<text x="133.6" y="9.5">2</text>
<text x="178.6" y="9.5">1</text>
<text x="16.2" y="31.3">F</text>
<text x="201.2" y="31.3">F</text>
<text x="16.1" y="75.5">E</text>
<text x="201.1" y="75.5">E</text>
<text x="15.5" y="125.5">D</text>
<text x="200.5" y="125.5">D</text>
<text x="15.4" y="175.5">C</text>
<text x="200.4" y="175.5">C</text>
<text x="16" y="225.5">B</text>
<text x="201" y="225.5">B</text>
<text x="15.5" y="269.8">A</text>
<text x="200.5" y="269.8">A</text>
<text x="38.5" y="291.5">4</text>
<text x="83.5" y="291.5">3</text>
<text x="133.6" y="291.5">2</text>
<text x="178.6" y="291.5">1</text>
</g>
<g font-size="4.7">
<text x="61.5" y="73.6">Thorlabs DCC1545M**</text>
<text x="93.1" y="92.7">OM-005-021</text>
<text x="105.4" y="137.9">DIN 912 M6x16</text>
<text x="105.4" y="180.3">Thorlabs TR50/M</text>
<text x="23.6" y="225.2">** Camera thread converted from 1/4-20 to M6.</text>
</g>
<text font-size="3.9" x="190.9" y="275.5">A4</text>
<text font-size="2.5" x="192.5" y="236.1">01</text>
<g font-size="2">
<text x="20.6" y="234.6">UNLESS OTHERWISE SPECIFIED:</text>
<text x="20.6" y="237.1">DIMENSIONS ARE IN MILLIMETERS</text>
<text x="20.6" y="239.6">SURFACE FINISH:</text>
<text x="54.4" y="234.6">FINISH:</text>
<text x="101.3" y="234.5">DEBURR AND</text>
<text x="101.3" y="237">BREAK SHARP</text>
<text x="101.3" y="239.5">EDGES</text>
<text x="132.6" y="236">DO NOT SCALE DRAWING</text>
<text x="173.3" y="236.2">REVISION</text>
<text x="20.6" y="242.1">TOLERANCES: ISO 2768-mK</text>
<text x="34.3" y="252">NAME</text>
<text x="50" y="251.9">SIGNATURE</text>
<text x="67.2" y="251.9">DATE</text>
<text x="120.1" y="251.9">TITLE:</text>
<text x="20.6" y="256.1">DRAWN</text>
<text x="35.3" y="256.1">F.O.</text>
<text x="64.7" y="255.9">2024-10-08</text>
<text x="20.9" y="260.3">CHK'D</text>
<text x="35.1" y="260.3">F.O.</text>
<text x="64.4" y="260.3">2024-10-08</text>
<text x="20.4" y="264.4">APPV'D</text>
<text x="21.1" y="268.8">MFG</text>
<text x="21.5" y="273">Q.A</text>
<text x="75.6" y="272.5">MATERIAL:</text>
<text x="120" y="272.5">DWG NO.</text>
<text x="75.6" y="285.5">WEIGHT:</text>
<text x="120.1" y="285.6">SCALE:1:1</text>
<text x="164.5" y="285.6">SHEET 1 OF 1</text>
</g>
</svg>
